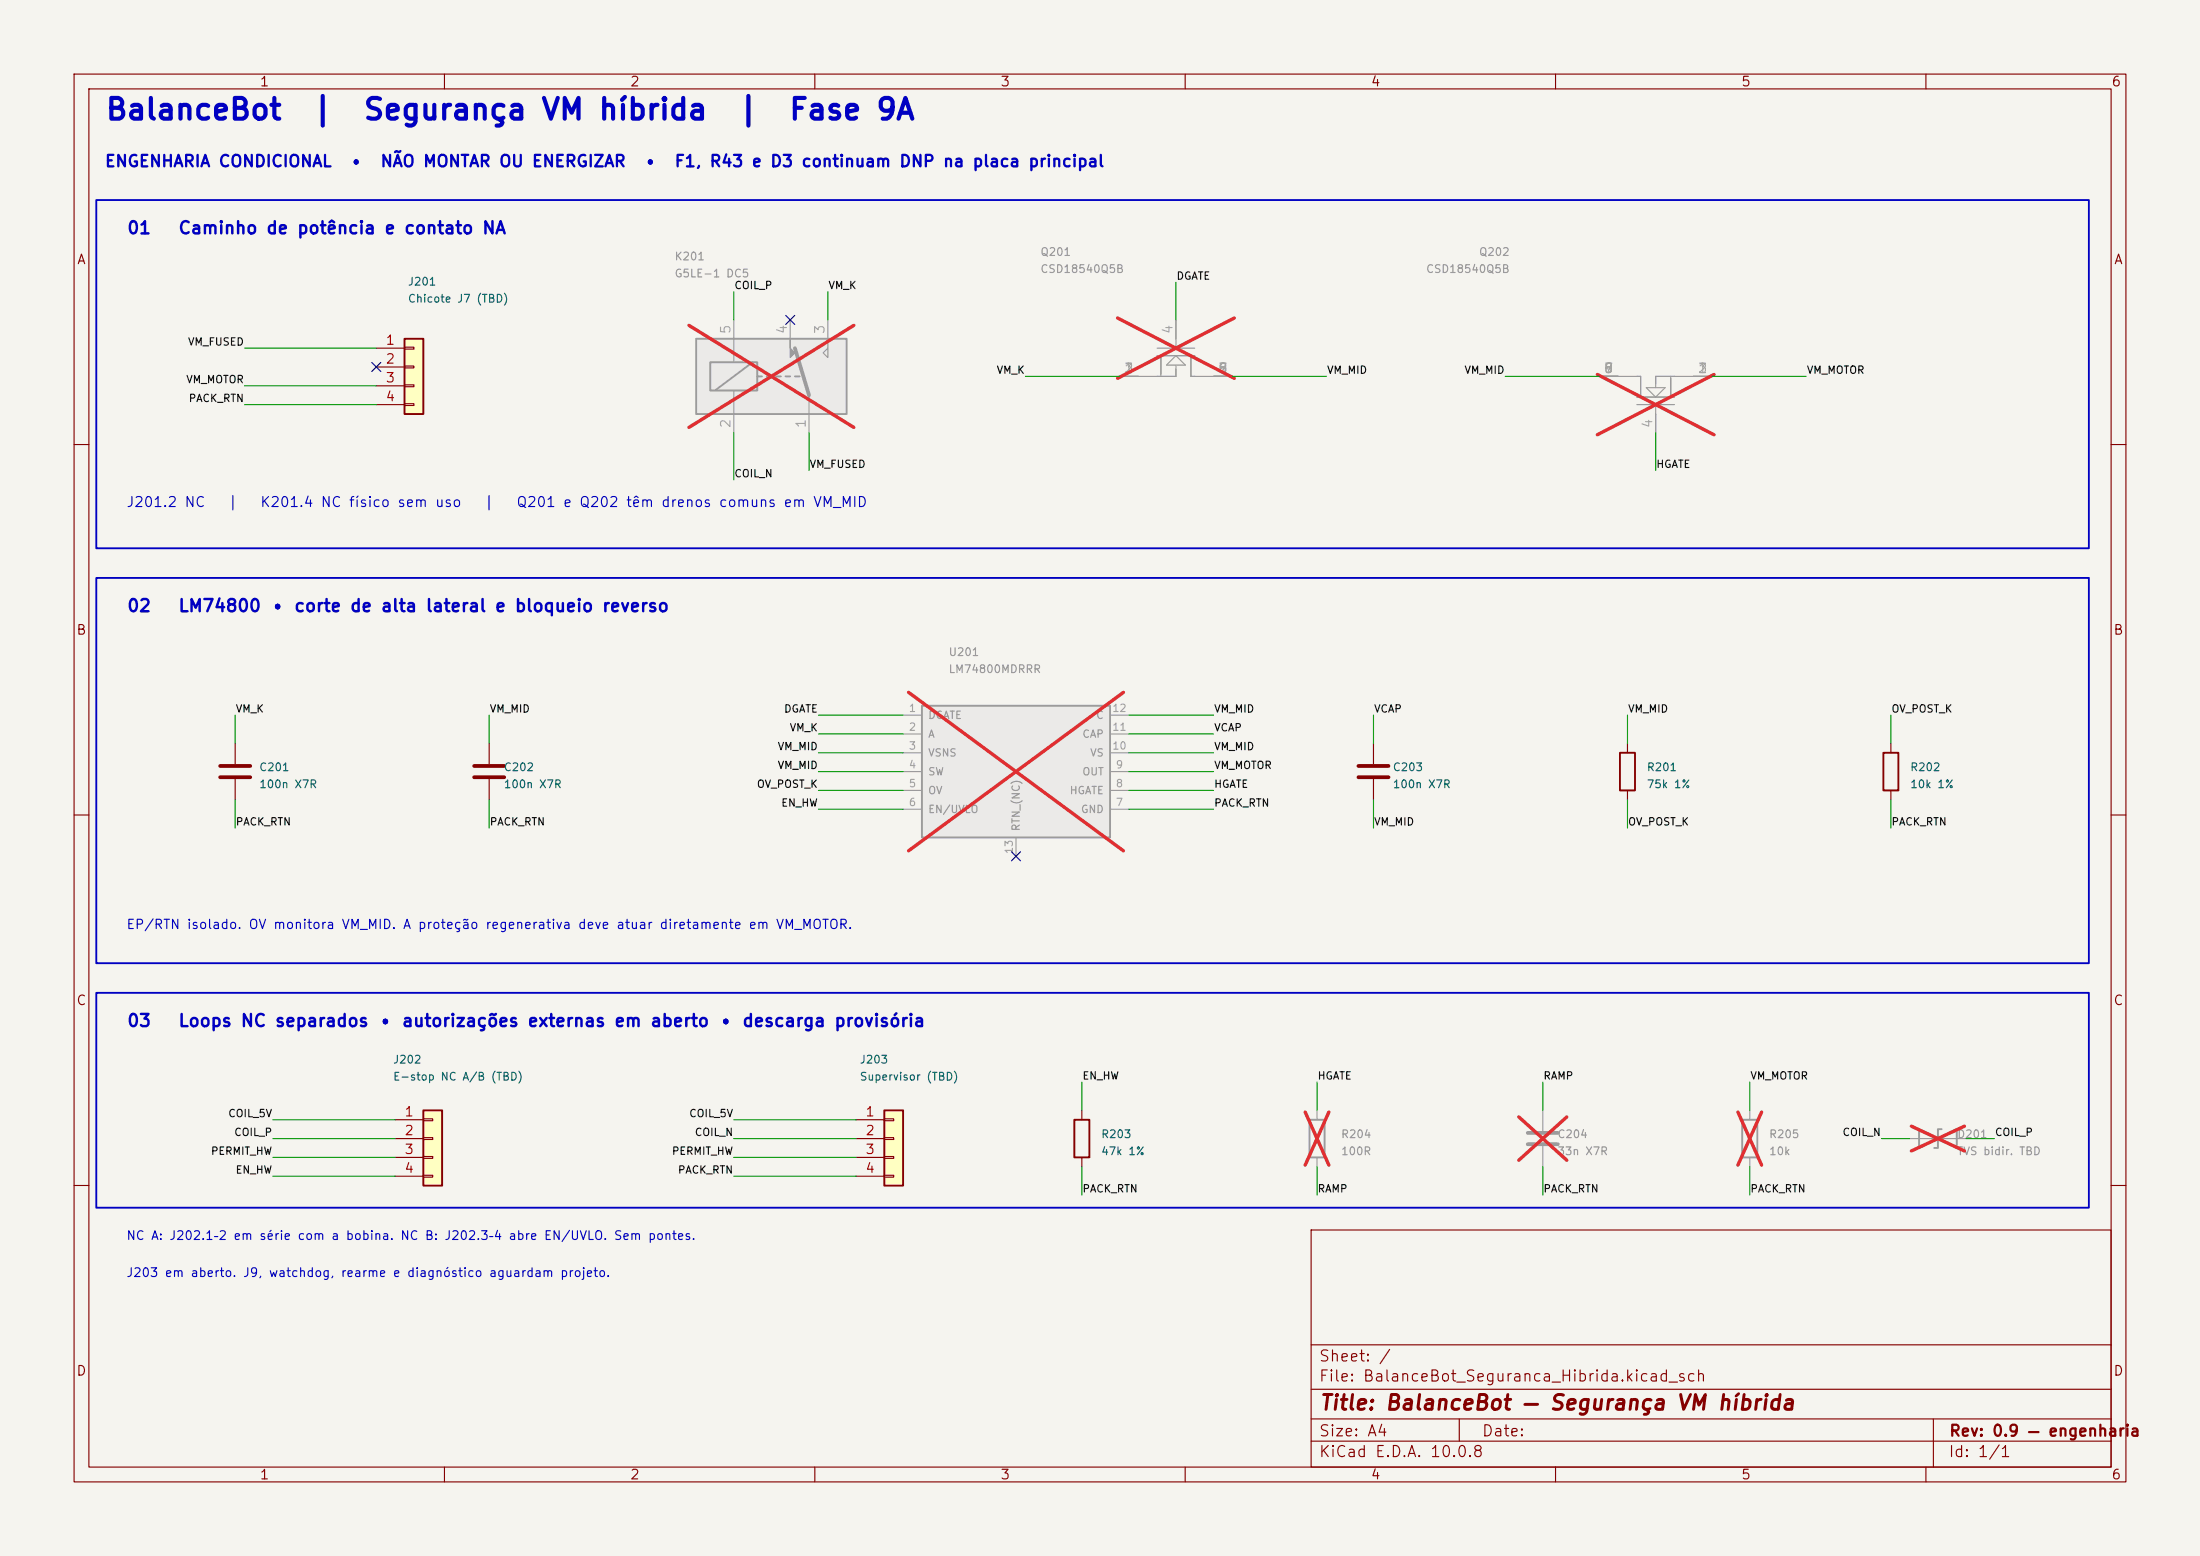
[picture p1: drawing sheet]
<svg xmlns="http://www.w3.org/2000/svg" width="297mm" height="210mm" viewBox="0 0 297 210" stroke-linecap="round" stroke-linejoin="round" font-family="sans-serif">
<path d="M0 0h297v210h-297z" fill="#f5f4ef" stroke="#f5f4ef" stroke-width=".14"/>
<g fill="none" stroke="#840000" stroke-width=".15">
<path d="M10 10h277v190h-277zM12 12h273v186h-273zM60 10v2M110 10v2M160 10v2M210 10v2M260 10v2M10 60h2M285 60h2M10 110h2M285 110h2M10 160h2"/>
<path d="M177 166h108v32h-108zM285 160h2M60 198v2M110 198v2M160 198v2M177 194.5h108M177 191.5h108M177 187.5h108M177 181.5h108M197 191.5v3M210 198v2M260 198v2"/>
<path d="M261 191.5v6.5"/>
</g>
<path d="M94 45.7h20.3v10.2h-20.3z" fill="#ebeae8"/>
<path d="M99.1 43.2v5.7M99.1 52.7v5.7M106.7 43.2v2.5M109.2 53.3v5.1M111.8 43.2v5.1l-.7-.7 .7-.6M177.8 149.9v1.2M177.8 156.2v1.3" fill="none" stroke="#9c9b98" stroke-width=".15"/>
<path d="M94 45.7h20.3v10.2h-20.3zM95.9 48.9h6.3v3.8h-6.3zM101.6 48.9l-5.1 3.8M102.2 50.8h.7M103.5 50.8h.6M104.8 50.8h.6M106 50.8h.7M107.3 50.8h.6M176.8 151.1h2v5.1h-2z" fill="none" stroke="#9c9b98" stroke-width=".25"/>
<path d="M106.7 45.7v1.3l.6 .6-.6 .7z" fill="#9c9b98" stroke="#9c9b98" stroke-width=".15"/>
<path d="M107.3 47l1.9 6.3" fill="none" stroke="#9c9b98" stroke-width=".51"/>
<path d="M93 43.9l22.3 13.8M115.3 43.9l-22.3 13.8M176.2 150.1l3.2 7.2M179.4 150.1l-3.2 7.2" fill="none" stroke="#e12e31" stroke-width=".46"/>
<path d="M54.6 45.7h2.5v10.2h-2.5z" fill="#ffffc2"/>
<path d="M54.6 45.7h2.5v10.2h-2.5z" fill="none" stroke="#840000" stroke-width=".25"/>
<path d="M50.8 47h3.8M50.8 49.5h3.8M50.8 52.1h3.8M50.8 54.6h3.8M54.6 46.9h1.3v.2h-1.3zM54.6 49.4h1.3v.3h-1.3zM54.6 51.9h1.3v.3h-1.3zM54.6 54.5h1.3v.2h-1.3z" fill="none" stroke="#840000" stroke-width=".15"/>
<path d="M57.1 149.9h2.6v10.1h-2.6z" fill="#ffffc2"/>
<path d="M57.1 149.9h2.6v10.1h-2.6z" fill="none" stroke="#840000" stroke-width=".25"/>
<path d="M53.3 151.1h3.8M53.3 153.7h3.8M53.3 156.2h3.8M53.3 158.8h3.8M57.1 151h1.3v.3h-1.3zM57.1 153.5h1.3v.3h-1.3zM57.1 156.1h1.3v.2h-1.3zM57.1 158.6h1.3v.3h-1.3z" fill="none" stroke="#840000" stroke-width=".15"/>
<path d="M235.2 151.1h2v5.1h-2zM259.1 152.4v2.5l5.1-2.5v2.5zM262.1 152.4h-.5v2.5h-.5" fill="none" stroke="#9c9b98" stroke-width=".25"/>
<path d="M208.3 149.9v2.8M208.3 154.7v2.8M236.2 149.9v1.2M236.2 156.2v1.3M257.8 153.7h7.6" fill="none" stroke="#9c9b98" stroke-width=".15"/>
<path d="M205 150.7l6.5 5.9M211.5 150.7l-6.5 5.9M234.6 150.1l3.2 7.2M237.8 150.1l-3.2 7.2M258 152l7.2 3.3M265.2 152l-7.2 3.3" fill="none" stroke="#e12e31" stroke-width=".46"/>
<path d="M206.2 152.9h4.1M206.2 154.4h4.1" fill="none" stroke="#9c9b98" stroke-width=".51"/>
<path d="M119.4 149.9h2.5v10.1h-2.5z" fill="#ffffc2"/>
<path d="M119.4 149.9h2.5v10.1h-2.5zM145 151.1h2.1v5.1h-2.1z" fill="none" stroke="#840000" stroke-width=".25"/>
<path d="M115.6 151.1h3.8M115.6 153.7h3.8M115.6 156.2h3.8M115.6 158.8h3.8M119.4 151h1.2v.3h-1.2zM119.4 153.5h1.2v.3h-1.2zM119.4 156.1h1.2v.2h-1.2zM119.4 158.6h1.2v.3h-1.2zM146 149.9v1.2M146 156.2v1.3" fill="none" stroke="#840000" stroke-width=".15"/>
<path d="M124.5 95.3h25.4v17.7h-25.4z" fill="#ebeae8"/>
<path d="M124.5 95.3h25.4v17.7h-25.4z" fill="none" stroke="#9c9b98" stroke-width=".25"/>
<g fill="none" stroke="#9c9b98" stroke-width=".15">
<path d="M156.2 47h5.1M156.2 48h5.1M156.7 48v2.8M158.7 43.2v3.8M158.7 49.3v1.5h-7.6M158.7 48l1.3 1.3h-2.5zM160.8 48v2.8h5.6M215.9 50.8h5.6v2.8M221 54.6h5.1M221 53.6h5.1M222.2 52.3h2.6l-1.3 1.3zM223.5 54.6v3.8"/>
<path d="M225.6 50.8v2.8M231.1 50.8h-7.6v1.5M121.9 96.5h2.6M121.9 99.1h2.6M149.9 96.5h2.5M149.9 99.1h2.5M121.9 101.6h2.6M121.9 104.1h2.6M121.9 106.7h2.6M121.9 109.2h2.6M137.2 113v2.6M149.9 101.6h2.5"/>
<path d="M149.9 104.1h2.5M149.9 106.7h2.5M149.9 109.2h2.5"/>
</g>
<path d="M150.9 42.9l15.7 8.2M166.6 42.9l-15.7 8.2M215.6 50.5l15.8 8.2M231.4 50.5l-15.8 8.2M122.7 93.4l29 21.4M151.7 93.4l-29 21.4" fill="none" stroke="#e12e31" stroke-width=".46"/>
<path d="M218.7 101.6h2v5.1h-2zM254.3 101.6h2v5.1h-2z" fill="none" stroke="#840000" stroke-width=".25"/>
<path d="M31.7 100.3v2.8M31.7 105.2v2.8M66 100.3v2.8M66 105.2v2.8M185.4 100.3v2.8M185.4 105.2v2.8M219.7 100.3v1.3M219.7 106.7v1.3M255.3 100.3v1.3M255.3 106.7v1.3" fill="none" stroke="#840000" stroke-width=".15"/>
<path d="M29.7 103.4h4.1M29.7 104.9h4.1M64 103.4h4.1M64 104.9h4.1M183.4 103.4h4.1M183.4 104.9h4.1" fill="none" stroke="#840000" stroke-width=".51"/>
<g fill="none" stroke="#009600" stroke-width=".15">
<path d="M99.1 39.4v3.8M111.8 39.4v3.8M158.7 38.1v5.1M33 54.6h17.8M33 47h17.8M33 52.1h17.8M99.1 58.4v6.4M109.2 58.4v5.1M138.4 50.8h12.7M166.4 50.8h12.7M203.2 50.8h12.7M223.5 58.4v5.1"/>
<path d="M231.1 50.8h12.7M31.7 96.5v3.8M66 96.5v3.8M110.5 96.5h11.4M110.5 99.1h11.4M152.4 96.5h11.4M152.4 99.1h11.4M185.4 96.5v3.8M219.7 96.5v3.8M255.3 96.5v3.8M31.7 108v3.8M66 108v3.8"/>
<path d="M110.5 101.6h11.4M110.5 104.1h11.4M110.5 109.2h11.4M110.5 106.7h11.4M152.4 101.6h11.4M152.4 104.1h11.4M152.4 109.2h11.4M152.4 106.7h11.4M185.4 108v3.8M219.7 108v3.8M255.3 108v3.8M36.8 153.7h16.5"/>
<path d="M36.8 156.2h16.5M36.8 158.8h16.5M36.8 151.1h16.5M99.1 153.7h16.5M99.1 156.2h16.5M99.1 158.8h16.5M99.1 151.1h16.5M146 146.1v3.8M146 157.5v3.8M177.8 146.1v3.8M177.8 157.5v3.8M208.3 146.1v3.8"/>
<path d="M208.3 157.5v3.8M236.2 146.1v3.8M236.2 157.5v3.8M254 153.7h3.8M265.4 153.7h3.8"/>
</g>
<path d="M50.2 48.9l1.2 1.2M51.4 48.9l-1.2 1.2M106.1 42.6l1.2 1.2M107.3 42.6l-1.2 1.2M136.6 115l1.2 1.2M137.8 115l-1.2 1.2" fill="none" stroke="#000084" stroke-width=".15"/>
<path d="M13 27h269v47h-269zM13 78h269v52h-269zM13 134h269v29h-269z" fill="none" stroke="#0000c2" stroke-width=".25"/>
<g font-size="2.8" fill="#0000c2">
<text x="14.1" y="16.9">BalanceBot</text>
<text x="42" y="16.9">|</text>
<text x="48.9" y="16.9">Segurança VM híbrida</text>
<text x="99.4" y="16.9">|</text>
<text x="106.4" y="16.9">Fase 9A</text>
</g>
<text font-size="2" fill="#840000" x="178" y="190.8">Title: BalanceBot — Segurança VM híbrida</text>
<g font-size="1.6" fill="#0000c2">
<text x="17.1" y="32">01</text>
<text x="24" y="32">Caminho de potência e contato NA</text>
<text x="17.1" y="83">02</text>
<text x="24" y="83">LM74800 • corte de alta lateral e bloqueio reverso</text>
<text x="17.1" y="139">03</text>
<text x="24" y="139">Loops NC separados • autorizações externas em aberto • descarga provisória</text>
</g>
<g font-size="1.5" fill="#0000c2">
<text x="14" y="22.9">ENGENHARIA CONDICIONAL</text>
<text x="47" y="22.9">•</text>
<text x="51.2" y="22.9">NÃO MONTAR OU ENERGIZAR</text>
<text x="86.7" y="22.9">•</text>
<text x="91" y="22.9">F1, R43 e D3 continuam DNP na placa principal</text>
</g>
<g font-size="1.5" fill="#840000">
<text x="178" y="184.1">Sheet: /</text>
<text x="178" y="186.8">File: BalanceBot_Seguranca_Hibrida.kicad_sch</text>
<text x="178" y="197">KiCad E.D.A. 10.0.8</text>
<text x="178" y="194.2">Size: A4</text>
<text x="200" y="194.2">Date:</text>
<text x="263" y="197">Id: 1/1</text>
<text x="263" y="194.2">Rev: 0.9 — engenharia</text>
</g>
<g font-size="1.3" fill="#840000">
<text x="35" y="12">1</text>
<text x="85" y="12">2</text>
<text x="135" y="12">3</text>
<text x="185" y="12">4</text>
<text x="235" y="12">5</text>
<text x="285" y="12">6</text>
<text x="10.3" y="36">A</text>
<text x="285.3" y="36">A</text>
<text x="10.2" y="86">B</text>
<text x="285.2" y="86">B</text>
<text x="10.2" y="136">C</text>
<text x="285.2" y="136">C</text>
<text x="10.2" y="186">D</text>
<text x="285.2" y="186">D</text>
<text x="35" y="200">1</text>
<text x="85" y="200">2</text>
<text x="135" y="200">3</text>
<text x="185" y="200">4</text>
<text x="235" y="200">5</text>
<text x="285" y="200">6</text>
</g>
<g font-size="1.3" fill="#a90000">
<text x="52" y="46.9">1</text>
<text x="52" y="49.4">2</text>
<text x="52" y="51.9">3</text>
<text x="52" y="54.5">4</text>
<text x="54.5" y="151">1</text>
<text x="54.5" y="153.5">2</text>
<text x="116.7" y="151">1</text>
<text x="116.7" y="153.5">2</text>
<text x="54.5" y="156.1">3</text>
<text x="54.5" y="158.6">4</text>
<text x="116.7" y="156.1">3</text>
<text x="116.7" y="158.6">4</text>
</g>
<g font-size="1.3" fill="#a5a4a2">
<text x="98.9" y="45.2" transform="rotate(-90 98.9 45.2)">5</text>
<text x="106.5" y="45.2" transform="rotate(-90 106.5 45.2)">4</text>
<text x="111.6" y="45.2" transform="rotate(-90 111.6 45.2)">3</text>
<text x="158.6" y="45.2" transform="rotate(-90 158.6 45.2)">4</text>
<text x="151.7" y="50.7">1</text>
<text x="151.7" y="50.7">2</text>
<text x="151.7" y="50.7">3</text>
<text x="164.4" y="50.7">5</text>
<text x="164.4" y="50.7">6</text>
<text x="164.4" y="50.7">7</text>
<text x="164.4" y="50.7">8</text>
<text x="164.4" y="50.7">9</text>
<text x="216.4" y="50.7">5</text>
<text x="216.4" y="50.7">6</text>
<text x="216.4" y="50.7">7</text>
<text x="216.4" y="50.7">8</text>
<text x="216.4" y="50.7">9</text>
<text x="229.1" y="50.7">1</text>
<text x="229.1" y="50.7">2</text>
<text x="229.1" y="50.7">3</text>
<text x="98.9" y="57.9" transform="rotate(-90 98.9 57.9)">2</text>
<text x="109.1" y="57.9" transform="rotate(-90 109.1 57.9)">1</text>
<text x="223.4" y="57.9" transform="rotate(-90 223.4 57.9)">4</text>
</g>
<g font-size="1.3" fill="#0000c2">
<text x="17" y="68.8">J201.2 NC</text>
<text x="30.7" y="68.8">|</text>
<text x="35" y="68.8">K201.4 NC físico sem uso</text>
<text x="65.2" y="68.8">|</text>
<text x="69.6" y="68.8">Q201 e Q202 têm drenos comuns em VM_MID</text>
<text x="17" y="125.7">EP/RTN isolado. OV monitora VM_MID. A proteção regenerativa deve atuar diretamente em VM_MOTOR.</text>
</g>
<g font-size="1.2" fill="#0000c2">
<text x="17" y="167.6">NC A: J202.1–2 em série com a bobina. NC B: J202.3–4 abre EN/UVLO. Sem pontes.</text>
<text x="17" y="172.6">J203 em aberto. J9, watchdog, rearme e diagnóstico aguardam projeto.</text>
</g>
<g font-size="1.1" fill="#939391">
<text x="91" y="35.4">K201</text>
<text x="140.4" y="34.8">Q201</text>
<text x="199.6" y="34.8">Q202</text>
<text x="91" y="37.7">G5LE-1 DC5</text>
<text x="140.4" y="37.1">CSD18540Q5B</text>
<text x="192.4" y="37.1">CSD18540Q5B</text>
<text x="128" y="88.8">U201</text>
<text x="128" y="91.1">LM74800MDRRR</text>
<text x="181" y="153.9">R204</text>
<text x="210.2" y="153.9">C204</text>
<text x="238.7" y="153.9">R205</text>
<text x="264.1" y="153.9">D201</text>
<text x="181" y="156.2">100R</text>
<text x="210.2" y="156.2">33n X7R</text>
<text x="238.7" y="156.2">10k</text>
<text x="264.1" y="156.2">TVS bidir. TBD</text>
</g>
<g font-size="1.1" fill="#006464">
<text x="55" y="38.8">J201</text>
<text x="55" y="41.1">Chicote J7 (TBD)</text>
<text x="34.9" y="104.3">C201</text>
<text x="34.9" y="106.6">100n X7R</text>
<text x="67.9" y="104.3">C202</text>
<text x="67.9" y="106.6">100n X7R</text>
<text x="187.9" y="104.3">C203</text>
<text x="187.9" y="106.6">100n X7R</text>
<text x="222.2" y="104.3">R201</text>
<text x="222.2" y="106.6">75k 1%</text>
<text x="257.8" y="104.3">R202</text>
<text x="257.8" y="106.6">10k 1%</text>
<text x="53" y="143.8">J202</text>
<text x="116" y="143.8">J203</text>
<text x="53" y="146.1">E-stop NC A/B (TBD)</text>
<text x="116" y="146.1">Supervisor (TBD)</text>
<text x="148.6" y="153.9">R203</text>
<text x="148.6" y="156.2">47k 1%</text>
</g>
<g font-size="1" fill="#0f0f0f">
<text x="99.1" y="39.3">COIL_P</text>
<text x="111.8" y="39.3">VM_K</text>
<text x="158.8" y="38">DGATE</text>
<text x="25.3" y="46.9">VM_FUSED</text>
<text x="25.1" y="52">VM_MOTOR</text>
<text x="134.5" y="50.7">VM_K</text>
<text x="179.1" y="50.7">VM_MID</text>
<text x="197.6" y="50.7">VM_MID</text>
<text x="243.8" y="50.7">VM_MOTOR</text>
<text x="25.4" y="54.5">PACK_RTN</text>
<text x="99.1" y="64.7">COIL_N</text>
<text x="109.2" y="63.4">VM_FUSED</text>
<text x="223.5" y="63.4">HGATE</text>
<text x="31.8" y="96.4">VM_K</text>
<text x="66" y="96.4">VM_MID</text>
<text x="104.9" y="101.5">VM_MID</text>
<text x="105.8" y="96.4">DGATE</text>
<text x="106.5" y="99">VM_K</text>
<text x="163.8" y="96.4">VM_MID</text>
<text x="163.8" y="99">VCAP</text>
<text x="163.8" y="101.5">VM_MID</text>
<text x="185.4" y="96.4">VCAP</text>
<text x="219.7" y="96.4">VM_MID</text>
<text x="255.3" y="96.4">OV_POST_K</text>
<text x="102.1" y="106.6">OV_POST_K</text>
<text x="104.9" y="104">VM_MID</text>
<text x="163.8" y="106.6">HGATE</text>
<text x="163.8" y="104">VM_MOTOR</text>
<text x="31.8" y="111.7">PACK_RTN</text>
<text x="66" y="111.7">PACK_RTN</text>
<text x="105.4" y="109.1">EN_HW</text>
<text x="163.8" y="109.1">PACK_RTN</text>
<text x="185.4" y="111.7">VM_MID</text>
<text x="219.7" y="111.7">OV_POST_K</text>
<text x="255.3" y="111.7">PACK_RTN</text>
<text x="146.1" y="145.9">EN_HW</text>
<text x="177.8" y="145.9">HGATE</text>
<text x="208.3" y="145.9">RAMP</text>
<text x="236.2" y="145.9">VM_MOTOR</text>
<text x="30.7" y="151">COIL_5V</text>
<text x="31.5" y="153.6">COIL_P</text>
<text x="93" y="151">COIL_5V</text>
<text x="93.7" y="153.6">COIL_N</text>
<text x="248.7" y="153.6">COIL_N</text>
<text x="269.2" y="153.6">COIL_P</text>
<text x="28.4" y="156.1">PERMIT_HW</text>
<text x="31.7" y="158.6">EN_HW</text>
<text x="90.6" y="156.1">PERMIT_HW</text>
<text x="91.4" y="158.6">PACK_RTN</text>
<text x="146.1" y="161.2">PACK_RTN</text>
<text x="177.8" y="161.2">RAMP</text>
<text x="208.3" y="161.2">PACK_RTN</text>
<text x="236.2" y="161.2">PACK_RTN</text>
</g>
<g font-size="1" fill="#a5a4a2">
<text x="122.6" y="96.3">1</text>
<text x="122.6" y="98.9">2</text>
<text x="122.6" y="101.4">3</text>
<text x="150.1" y="101.4">10</text>
<text x="150.1" y="98.9">11</text>
<text x="150.1" y="96.3">12</text>
<text x="122.6" y="104">4</text>
<text x="122.6" y="106.5">5</text>
<text x="150.6" y="106.5">8</text>
<text x="150.6" y="104">9</text>
<text x="122.6" y="109">6</text>
<text x="150.6" y="109">7</text>
<text x="137" y="115.4" transform="rotate(-90 137 115.4)">13</text>
</g>
<g font-size="1" fill="#939391">
<text x="125.2" y="97.3">DGATE</text>
<text x="125.2" y="99.8">A</text>
<text x="146" y="99.8">CAP</text>
<text x="147.9" y="97.3">C</text>
<text x="125.2" y="102.4">VSNS</text>
<text x="125.2" y="104.9">SW</text>
<text x="125.2" y="107.4">OV</text>
<text x="144.3" y="107.4">HGATE</text>
<text x="146" y="104.9">OUT</text>
<text x="147.1" y="102.4">VS</text>
<text x="125.2" y="110">EN/UVLO</text>
<text x="137.9" y="112.3" transform="rotate(-90 137.9 112.3)">RTN_(NC)</text>
<text x="145.9" y="110">GND</text>
</g>
</svg>
